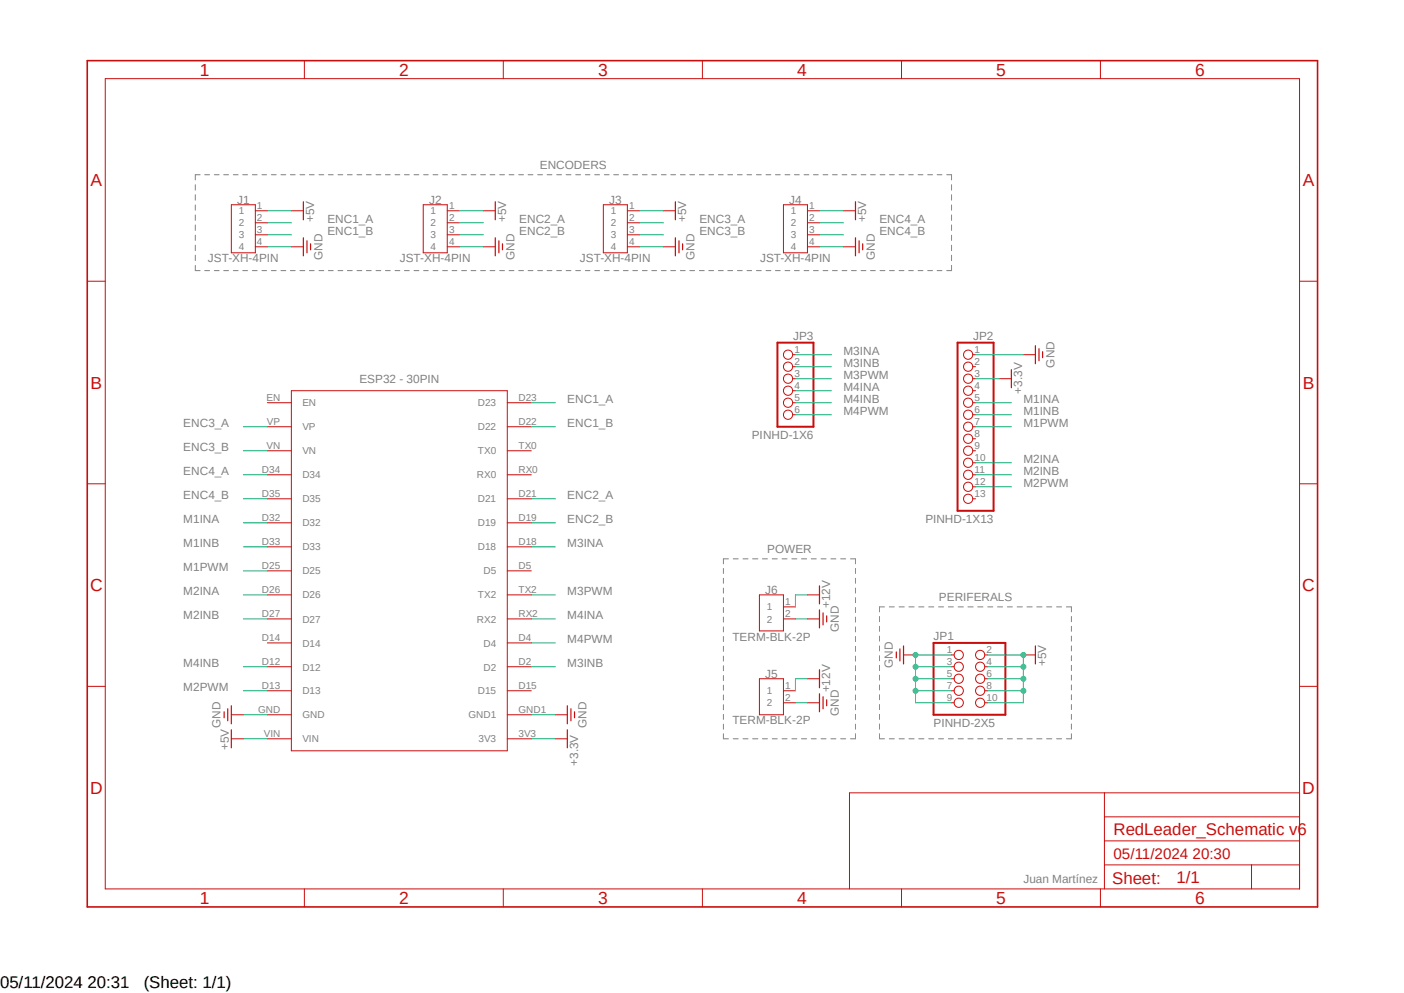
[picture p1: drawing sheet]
<svg xmlns="http://www.w3.org/2000/svg" width="297mm" height="210mm" viewBox="0 0 297 210" stroke-linecap="round" stroke-linejoin="round" font-family="sans-serif">
<path d="M17.9 12.5l261.2 179.9M279.1 12.5l-261.2 179.9" fill="none" stroke="#fff" stroke-width=".21"/>
<g fill="none" stroke="#808080" stroke-width=".21">
<path d="M41.3 39.1v1.1M42.3 37h-1v1.1M43.3 37h1M45.3 37h1.1M47.3 37h1M49.4 37h1M51.4 37h1M53.4 37h1M55.4 37h1M57.4 37h1M59.4 37h1.1M61.4 37h1"/>
<path d="M63.5 37h1M65.4 37h1.1M67.5 37h1M69.5 37h1M71.5 37h1M73.5 37h1M75.5 37h1M77.5 37h1M79.5 37h1.1M81.5 37h1M83.6 37h1M85.6 37h1"/>
<path d="M87.6 37h1M89.6 37h1M91.6 37h1M93.6 37h1.1M95.6 37h1M97.7 37h1M99.7 37h1M101.7 37h1M103.7 37h1M105.7 37h1M107.7 37h1M109.7 37h1"/>
<path d="M111.7 37h1M113.7 37h1.1M115.7 37h1.1M117.8 37h1M119.8 37h1M121.8 37h1M123.8 37h1M125.8 37h1M127.8 37h1.1M129.8 37h1.1M131.9 37h1M133.9 37h1"/>
<path d="M135.9 37h1M137.9 37h1M139.9 37h1M141.9 37h1M143.9 37h1M145.9 37h1M148 37h1M149.9 37h1.1M152 37h1M154 37h1M156 37h1M158 37h1"/>
<path d="M160 37h1M162.1 37h1M164 37h1.1M166.1 37h1M168.1 37h1M170.1 37h1M172.1 37h1M174.1 37h1M176.1 37h1M178.1 37h1.1M180.1 37h1M182.2 37h1"/>
<path d="M184.1 37h1.1M186.2 37h1M188.2 37h1M190.2 37h1M192.2 37h1M194.2 37h1M196.3 37h1M198.2 37h1.1M200.3 37h1v1.1M201.3 39.1v1.1M41.3 41.2v1.1M41.3 43.3v1.1"/>
<path d="M41.3 45.5v1.1M41.3 47.6v1.1M41.3 49.7v1.1M41.3 51.9v1.1M41.3 54v1.1M41.3 56.1v1.1h1M43.3 57.2h1M45.3 57.2h1.1M47.3 57.2h1M49.4 57.2h1M51.4 57.2h1M53.4 57.2h1"/>
<path d="M55.4 57.2h1M57.4 57.2h1M59.4 57.2h1.1M61.4 57.2h1M63.5 57.2h1M65.4 57.2h1.1M67.5 57.2h1M69.5 57.2h1M71.5 57.2h1M73.5 57.2h1M75.5 57.2h1M77.5 57.2h1"/>
<path d="M79.5 57.2h1.1M81.5 57.2h1M83.6 57.2h1M85.6 57.2h1M87.6 57.2h1M89.6 57.2h1M91.6 57.2h1M93.6 57.2h1.1M95.6 57.2h1M97.7 57.2h1M99.7 57.2h1M101.7 57.2h1"/>
<path d="M103.7 57.2h1M105.7 57.2h1M107.7 57.2h1M109.7 57.2h1M111.7 57.2h1M113.7 57.2h1.1M115.7 57.2h1.1M117.8 57.2h1M119.8 57.2h1M121.8 57.2h1M123.8 57.2h1M125.8 57.2h1"/>
<path d="M127.8 57.2h1.1M129.8 57.2h1.1M131.9 57.2h1M133.9 57.2h1M135.9 57.2h1M137.9 57.2h1M139.9 57.2h1M141.9 57.2h1M143.9 57.2h1M145.9 57.2h1M148 57.2h1M149.9 57.2h1.1"/>
<path d="M152 57.2h1M154 57.2h1M156 57.2h1M158 57.2h1M160 57.2h1M162.1 57.2h1M164 57.2h1.1M166.1 57.2h1M168.1 57.2h1M170.1 57.2h1M172.1 57.2h1M174.1 57.2h1"/>
<path d="M176.1 57.2h1M178.1 57.2h1.1M180.1 57.2h1M182.2 57.2h1M184.1 57.2h1.1M186.2 57.2h1M188.2 57.2h1M190.2 57.2h1M192.2 57.2h1M194.2 57.2h1M196.3 57.2h1M198.2 57.2h1.1"/>
<path d="M201.3 41.2v1.1M201.3 43.3v1.1M201.3 45.5v1.1M201.3 47.6v1.1M201.3 49.7v1.1M201.3 51.9v1.1M201.3 54v1.1M201.3 56.1v1.1h-1M154.1 118.2h-1.1v1.1M155.1 118.2h1.1M157.2 118.2h1M159.2 118.2h1.1"/>
<path d="M161.3 118.2h1M163.4 118.2h1M165.4 118.2h1.1M167.5 118.2h1.1M169.5 118.2h1.1M171.6 118.2h1.1M173.7 118.2h1.1M175.8 118.2h1M177.8 118.2h1.1M179.9 118.2h1.1v1.1M153 120.2v1.1M153 122.3v1.1"/>
<path d="M153 124.4v1M153 126.4v1.1M153 128.5v1M153 130.5v1.1M153 132.6v1M153 134.6v1.1M153 136.7v1.1M153 138.8v1M181 120.2v1.1M181 122.3v1.1M181 124.4v1M181 126.4v1.1"/>
<path d="M181 128.5v1M181 130.5v1.1M181 132.6v1M181 134.6v1.1M181 136.7v1.1M181 138.8v1M186.1 130.4v1.1M186.1 132.5v1M186.1 134.5v1.1M186.1 136.6v1.1M186.1 138.7v1M187.1 128.4h-1v1"/>
<path d="M188.1 128.4h1.1M190.2 128.4h1.1M192.3 128.4h1.1M194.4 128.4h1.1M196.5 128.4h1M198.5 128.4h1.1M200.6 128.4h1.1M202.7 128.4h1.1M204.8 128.4h1.1M206.8 128.4h1.1M209 128.4h1M211 128.4h1.1"/>
<path d="M213.1 128.4h1.1M215.2 128.4h1.1M217.3 128.4h1.1M219.3 128.4h1.1M221.4 128.4h1.1M223.5 128.4h1.1M225.6 128.4h1.1v1M226.7 130.4v1.1M226.7 132.5v1M226.7 134.5v1.1M226.7 136.6v1.1M226.7 138.7v1"/>
<path d="M153 140.8v1.1M153 142.9v1M153 144.9v1.1M153 147v1M153 149.1v1M153 151.1v1M153 153.2v1M153 155.2v1.1h1.1M155.1 156.3h1.1M157.2 156.3h1M159.2 156.3h1.1M161.3 156.3h1"/>
<path d="M163.4 156.3h1M165.4 156.3h1.1M167.5 156.3h1.1M169.5 156.3h1.1M171.6 156.3h1.1M173.7 156.3h1.1M175.8 156.3h1M177.8 156.3h1.1M181 140.8v1.1M181 142.9v1M181 144.9v1.1M181 147v1"/>
<path d="M181 149.1v1M181 151.1v1M181 153.2v1M181 155.2v1.1h-1.1M186.1 155.2v1.1h1M186.1 140.7v1.1M186.1 142.8v1M186.1 144.9v1M186.1 146.9v1.1M186.1 149v1.1M186.1 151.1v1M186.1 153.1v1.1"/>
<path d="M188.1 156.3h1.1M190.2 156.3h1.1M192.3 156.3h1.1M194.4 156.3h1.1M196.5 156.3h1M198.5 156.3h1.1M200.6 156.3h1.1M202.7 156.3h1.1M204.8 156.3h1.1M206.8 156.3h1.1M209 156.3h1M211 156.3h1.1"/>
<path d="M213.1 156.3h1.1M215.2 156.3h1.1M217.3 156.3h1.1M219.3 156.3h1.1M221.4 156.3h1.1M223.5 156.3h1.1M226.7 155.2v1.1h-1.1M226.7 140.7v1.1M226.7 142.8v1M226.7 144.9v1M226.7 146.9v1.1M226.7 149v1.1"/>
<path d="M226.7 151.1v1M226.7 153.1v1.1"/>
</g>
<g fill="none" stroke="#c90d0c" stroke-width=".21">
<path d="M22.3 16.6h252.6v171.4h-252.6zM64.4 12.8v3.8M106.5 12.8v3.8M148.6 12.8v3.8M190.7 12.8v3.8M232.8 12.8v3.8M18.5 59.5h3.8M48.9 43.3h5.1v10.2h-5.1zM54 44.6h2.6M54 47.1h2.6M54 49.7h2.6M54 52.2h2.6"/>
<path d="M61.6 44.6h2.6M61.6 52.2h2.6M89.5 43.3h5.1v10.2h-5.1zM94.6 44.6h2.6M94.6 47.1h2.6M94.6 49.7h2.6M94.6 52.2h2.6M102.2 44.6h2.6M102.2 52.2h2.6M127.6 43.3h5.1v10.2h-5.1zM132.7 44.6h2.6M132.7 47.1h2.6"/>
<path d="M132.7 49.7h2.6M132.7 52.2h2.6M140.3 44.6h2.6M140.3 52.2h2.6M165.7 43.3h5.1v10.2h-5.1zM170.8 44.6h2.6M170.8 47.1h2.6M170.8 49.7h2.6M170.8 52.2h2.6M178.4 44.6h2.6M178.4 52.2h2.6M274.9 59.5h3.8"/>
<path d="M167.7 75h.6M167.7 77.6h.6M205.8 75h.6M205.8 77.6h.6M216.5 75h2.5M56.6 85.2h5M56.6 90.3h5M56.6 95.3h5M61.6 82.6h45.7v76.2h-45.7zM107.3 85.2h5.1M107.3 90.3h5.1M107.3 95.3h5.1"/>
<path d="M167.7 82.6h.6M167.7 85.2h.6M167.7 80.1h.6M167.7 87.7h.6M205.8 82.6h.6M205.8 85.2h.6M205.8 90.3h.6M205.8 95.3h.6M205.8 80.1h.6M205.8 87.7h.6M205.8 92.8h.6M205.8 97.9h.6"/>
<path d="M211.4 80.1h2.6M18.5 102.3h3.8M56.6 100.4h5M56.6 105.5h5M56.6 110.6h5M56.6 115.7h5M107.3 100.4h5.1M107.3 105.5h5.1M107.3 110.6h5.1M107.3 115.7h5.1M205.8 100.4h.6M205.8 105.5h.6"/>
<path d="M205.8 103h.6M274.9 102.3h3.8M56.6 120.7h5M56.6 125.8h5M56.6 130.9h5M56.6 136h5M107.3 120.7h5.1M107.3 125.8h5.1M107.3 130.9h5.1M107.3 136h5.1M160.7 125.8h5v7.6h-5zM165.7 130.9h2.6"/>
<path d="M165.7 128.4h2.6M170.8 125.8h2.6M170.8 130.9h2.6M191.1 138.5h2.6M201.3 138.5h.5M208.3 138.5h.6M216.5 138.5h2.5M18.5 145.2h3.8M48.9 151.2h2.6M48.9 156.3h2.6M56.6 141h5M56.6 146.1h5"/>
<path d="M56.6 151.2h5M56.6 156.3h5M107.3 141h5.1M107.3 146.1h5.1M107.3 151.2h5.1M107.3 156.3h5.1M117.5 151.2h2.5M117.5 156.3h2.5M160.7 143.6h5v7.6h-5zM165.7 146.1h2.6M165.7 148.6h2.6M170.8 148.6h2.6"/>
<path d="M170.8 143.6h2.6M201.3 141h.5M201.3 146.1h.5M201.3 148.6h.5M201.3 143.6h.5M208.3 141h.6M208.3 146.1h.6M208.3 148.6h.6M208.3 143.6h.6M274.9 145.2h3.8M233.6 167.7v20.3M233.6 177.8h41.3"/>
<path d="M233.6 172.8h41.3M274.9 167.7h-95.2v20.3M64.4 188v3.8M106.5 188v3.8M148.6 188v3.8M190.7 188v3.8M232.8 188v3.8M233.6 182.9h41.3M264.8 182.9v5.1"/>
<circle cx="166.7" cy="77.6" r=".98"/>
<circle cx="166.7" cy="75" r=".98"/>
<circle cx="204.8" cy="77.6" r=".98"/>
<circle cx="204.8" cy="75" r=".98"/>
<circle cx="166.7" cy="82.6" r=".98"/>
<circle cx="166.7" cy="87.7" r=".98"/>
<circle cx="166.7" cy="85.2" r=".98"/>
<circle cx="166.7" cy="80.1" r=".98"/>
<circle cx="204.8" cy="82.6" r=".98"/>
<circle cx="204.8" cy="95.3" r=".98"/>
<circle cx="204.8" cy="80.1" r=".98"/>
<circle cx="204.8" cy="87.7" r=".98"/>
<circle cx="204.8" cy="85.2" r=".98"/>
<circle cx="204.8" cy="90.3" r=".98"/>
<circle cx="204.8" cy="92.8" r=".98"/>
<circle cx="204.8" cy="97.9" r=".98"/>
<circle cx="204.8" cy="103" r=".98"/>
<circle cx="204.8" cy="105.5" r=".98"/>
<circle cx="204.8" cy="100.4" r=".98"/>
<circle cx="202.8" cy="138.5" r=".98"/>
<circle cx="207.3" cy="138.5" r=".98"/>
<circle cx="202.8" cy="143.6" r=".98"/>
<circle cx="202.8" cy="148.6" r=".98"/>
<circle cx="202.8" cy="141" r=".98"/>
<circle cx="202.8" cy="146.1" r=".98"/>
<circle cx="207.3" cy="146.1" r=".98"/>
<circle cx="207.3" cy="141" r=".98"/>
<circle cx="207.3" cy="143.6" r=".98"/>
<circle cx="207.3" cy="148.6" r=".98"/>
</g>
<g fill="none" stroke="#c90d0c" stroke-width=".25">
<path d="M64.2 42.7v3.8M64.2 50.3v3.8M64.9 50.9v2.6M65.7 51.6v1.2M104.8 42.7v3.8M104.8 50.3v3.8M105.5 50.9v2.6M106.3 51.6v1.2M142.9 42.7v3.8M142.9 50.3v3.8M143.6 50.9v2.6M144.4 51.6v1.2"/>
<path d="M181 42.7v3.8M181 50.3v3.8M181.7 50.9v2.6M182.5 51.6v1.2M214 78.2v3.8M219 73.1v3.8M219.8 73.7v2.6M220.6 74.4v1.2M173.4 123.9v3.8M173.4 129v3.8M174.1 129.6v2.6M174.9 130.3v1.2"/>
<path d="M189.6 137.9v1.2M190.4 137.2v2.6M191.1 136.6v3.8M219 136.6v3.8M47.4 150.5v1.3M48.2 149.9v2.5M48.9 149.3v3.8M48.9 154.3v3.9M120 149.3v3.8M120 154.3v3.9M120.8 149.9v2.5M121.5 150.5v1.3"/>
<path d="M173.4 141.6v3.9M173.4 146.7v3.8M174.1 147.4v2.5M174.9 148v1.3"/>
</g>
<path d="M18.5 12.8h260.2v179h-260.2z" fill="none" stroke="#c90d0c" stroke-width=".34"/>
<path d="M164.5 72.5h7.6v17.8h-7.6zM202.6 72.5h7.6v35.5h-7.6zM197.5 136h15.2v15.2h-15.2z" fill="none" stroke="#c90d0c" stroke-width=".42"/>
<g fill="none" stroke="#0dab76" stroke-width=".21">
<path d="M56.6 47.1h5M56.6 49.7h5M56.6 44.6h5M97.2 47.1h5M97.2 49.7h5M97.2 44.6h5M135.3 47.1h5M135.3 49.7h5M135.3 44.6h5M173.4 47.1h5M173.4 49.7h5M173.4 44.6h5"/>
<path d="M168.3 75h7.6M168.3 77.6h7.6M51.5 90.3h5.1M51.5 95.3h5.1M112.4 85.2h5.1M112.4 90.3h5.1M168.3 85.2h7.6M168.3 80.1h7.6M168.3 82.6h7.6M168.3 87.7h7.6M206.4 85.2h7.6M206.4 90.3h7.6"/>
<path d="M206.4 87.7h7.6M206.4 97.9h7.6M51.5 105.5h5.1M51.5 110.6h5.1M51.5 115.7h5.1M51.5 100.4h5.1M112.4 105.5h5.1M112.4 110.6h5.1M112.4 115.7h5.1M206.4 100.4h7.6M206.4 103h7.6M51.5 125.8h5.1"/>
<path d="M51.5 130.9h5.1M51.5 120.7h5.1M112.4 125.8h5.1M112.4 130.9h5.1M112.4 136h5.1M208.9 138.5h7.6v10.1h-7.6M51.5 141h5.1M51.5 146.1h5.1M51.5 156.3h5.1M112.4 141h5.1M208.9 141h7.6M208.9 146.1h7.6"/>
<path d="M208.9 143.6h7.6"/>
</g>
<circle cx="216.5" cy="138.5" r=".51" fill="#0dab76"/>
<circle cx="216.5" cy="138.5" r=".51" fill="none" stroke="#0dab76" stroke-width=".21"/>
<circle cx="216.5" cy="146.1" r=".51" fill="#0dab76"/>
<circle cx="216.5" cy="146.1" r=".51" fill="none" stroke="#0dab76" stroke-width=".21"/>
<circle cx="216.5" cy="143.6" r=".51" fill="#0dab76"/>
<circle cx="216.5" cy="143.6" r=".51" fill="none" stroke="#0dab76" stroke-width=".21"/>
<circle cx="216.5" cy="141" r=".51" fill="#0dab76"/>
<g fill="none" stroke="#0dab76" stroke-width=".21">
<path d="M56.6 52.2h5M97.2 52.2h5M135.3 52.2h5M173.4 52.2h5M168.3 130.9h2.5M201.3 138.5h-7.6v10.1h7.6M51.5 151.2h5.1M112.4 151.2h5.1M168.3 148.6h2.5M193.7 146.1h7.6M193.7 143.6h7.6M193.7 141h7.6"/>
<circle cx="216.5" cy="141" r=".51"/>
</g>
<circle cx="193.7" cy="138.5" r=".51" fill="#0dab76"/>
<circle cx="193.7" cy="138.5" r=".51" fill="none" stroke="#0dab76" stroke-width=".21"/>
<circle cx="193.7" cy="146.1" r=".51" fill="#0dab76"/>
<circle cx="193.7" cy="146.1" r=".51" fill="none" stroke="#0dab76" stroke-width=".21"/>
<circle cx="193.7" cy="143.6" r=".51" fill="#0dab76"/>
<circle cx="193.7" cy="143.6" r=".51" fill="none" stroke="#0dab76" stroke-width=".21"/>
<circle cx="193.7" cy="141" r=".51" fill="#0dab76"/>
<g fill="none" stroke="#0dab76" stroke-width=".21">
<path d="M206.4 75h10.1M206.4 80.1h5M170.8 125.8h-2.5v2.6M112.4 156.3h5.1M170.8 143.6h-2.5v2.5"/>
<circle cx="193.7" cy="141" r=".51"/>
</g>
<g font-size="3.7" fill="#c90d0c">
<text x="42.3" y="16">1</text>
<text x="84.4" y="16">2</text>
<text x="126.5" y="16">3</text>
<text x="168.6" y="16">4</text>
<text x="210.7" y="16">5</text>
<text x="252.9" y="16">6</text>
<text x="19.1" y="39.4">A</text>
<text x="275.6" y="39.4">A</text>
<text x="19.1" y="82.2">B</text>
<text x="275.6" y="82.2">B</text>
<text x="19" y="125.1">C</text>
<text x="275.5" y="125.1">C</text>
<text x="19" y="167.9">D</text>
<text x="275.5" y="167.9">D</text>
<text x="42.3" y="191.2">1</text>
<text x="84.4" y="191.2">2</text>
<text x="126.5" y="191.2">3</text>
<text x="168.6" y="191.2">4</text>
<text x="210.7" y="191.2">5</text>
<text x="252.9" y="191.2">6</text>
</g>
<g font-size="3.6" fill="#c90d0c">
<text x="235.5" y="176.6">RedLeader_Schematic v6</text>
<text x="235.3" y="186.9">Sheet:</text>
<text x="248.9" y="186.7">1/1</text>
</g>
<g font-size="3.6">
<text x="0" y="208.9">05/11/2024 20:31</text>
<text x="30.4" y="208.9">(Sheet: 1/1)</text>
</g>
<text font-size="3.2" fill="#c90d0c" x="235.5" y="181.7">05/11/2024 20:30</text>
<g font-size="2.5" fill="#808080">
<text x="114.2" y="35.7">ENCODERS</text>
<text x="50.2" y="43.1">J1</text>
<text x="66.5" y="46.9" transform="rotate(-90 66.5 46.9)">+5V</text>
<text x="69.3" y="47.1">ENC1_A</text>
<text x="90.8" y="43.1">J2</text>
<text x="107.1" y="46.9" transform="rotate(-90 107.1 46.9)">+5V</text>
<text x="109.9" y="47.1">ENC2_A</text>
<text x="128.9" y="43.1">J3</text>
<text x="145.2" y="46.9" transform="rotate(-90 145.2 46.9)">+5V</text>
<text x="148" y="47.1">ENC3_A</text>
<text x="167" y="43.1">J4</text>
<text x="183.3" y="46.9" transform="rotate(-90 183.3 46.9)">+5V</text>
<text x="186.1" y="47.1">ENC4_A</text>
<text x="69.3" y="49.7">ENC1_B</text>
<text x="109.9" y="49.7">ENC2_B</text>
<text x="148" y="49.7">ENC3_B</text>
<text x="186.1" y="49.7">ENC4_B</text>
<text x="44" y="55.5">JST-XH-4PIN</text>
<text x="68.2" y="54.9" transform="rotate(-90 68.2 54.9)">GND</text>
<text x="84.6" y="55.5">JST-XH-4PIN</text>
<text x="108.8" y="54.9" transform="rotate(-90 108.8 54.9)">GND</text>
<text x="122.7" y="55.5">JST-XH-4PIN</text>
<text x="146.9" y="54.9" transform="rotate(-90 146.9 54.9)">GND</text>
<text x="160.8" y="55.5">JST-XH-4PIN</text>
<text x="185" y="54.9" transform="rotate(-90 185 54.9)">GND</text>
<text x="167.8" y="71.8">JP3</text>
<text x="205.9" y="71.8">JP2</text>
<text x="178.4" y="75">M3INA</text>
<text x="178.4" y="77.6">M3INB</text>
<text x="223.1" y="77.8" transform="rotate(-90 223.1 77.8)">GND</text>
<text x="76" y="81">ESP32 - 30PIN</text>
<text x="178.4" y="80.1">M3PWM</text>
<text x="178.4" y="82.6">M4INA</text>
<text x="216.2" y="83.3" transform="rotate(-90 216.2 83.3)">+3.3V</text>
<text x="120" y="85.2">ENC1_A</text>
<text x="178.4" y="87.7">M4PWM</text>
<text x="178.4" y="85.2">M4INB</text>
<text x="216.5" y="85.2">M1INA</text>
<text x="216.5" y="87.7">M1INB</text>
<text x="38.8" y="95.3">ENC3_B</text>
<text x="38.8" y="90.3">ENC3_A</text>
<text x="120" y="90.3">ENC1_B</text>
<text x="159" y="92.8">PINHD-1X6</text>
<text x="216.5" y="90.3">M1PWM</text>
<text x="38.8" y="100.4">ENC4_A</text>
<text x="216.5" y="97.9">M2INA</text>
<text x="216.5" y="100.4">M2INB</text>
<text x="38.8" y="105.5">ENC4_B</text>
<text x="120" y="105.5">ENC2_A</text>
<text x="216.5" y="103">M2PWM</text>
<text x="38.8" y="110.6">M1INA</text>
<text x="120" y="110.6">ENC2_B</text>
<text x="195.8" y="110.6">PINHD-1X13</text>
<text x="38.8" y="115.7">M1INB</text>
<text x="120" y="115.7">M3INA</text>
<text x="162.3" y="116.9">POWER</text>
<text x="38.8" y="120.7">M1PWM</text>
<text x="38.8" y="125.8">M2INA</text>
<text x="120" y="125.8">M3PWM</text>
<text x="161.9" y="125.6">J6</text>
<text x="38.8" y="130.9">M2INB</text>
<text x="120" y="130.9">M4INA</text>
<text x="175.6" y="128.7" transform="rotate(-90 175.6 128.7)">+12V</text>
<text x="198.6" y="127.1">PERIFERALS</text>
<text x="120" y="136">M4PWM</text>
<text x="154.9" y="135.5">TERM-BLK-2P</text>
<text x="177.4" y="133.6" transform="rotate(-90 177.4 133.6)">GND</text>
<text x="197.5" y="135.3">JP1</text>
<text x="38.8" y="141.1">M4INB</text>
<text x="120" y="141.1">M3INB</text>
<text x="161.9" y="143.3">J5</text>
<text x="188.9" y="141.3" transform="rotate(-90 188.9 141.3)">GND</text>
<text x="221.3" y="140.9" transform="rotate(-90 221.3 140.9)">+5V</text>
<text x="38.8" y="146.1">M2PWM</text>
<text x="175.6" y="146.4" transform="rotate(-90 175.6 146.4)">+12V</text>
<text x="46.7" y="153.9" transform="rotate(-90 46.7 153.9)">GND</text>
<text x="124.1" y="153.9" transform="rotate(-90 124.1 153.9)">GND</text>
<text x="154.9" y="153.2">TERM-BLK-2P</text>
<text x="177.4" y="151.4" transform="rotate(-90 177.4 151.4)">GND</text>
<text x="197.5" y="153.7">PINHD-2X5</text>
<text x="48.4" y="158.6" transform="rotate(-90 48.4 158.6)">+5V</text>
<text x="122.3" y="162" transform="rotate(-90 122.3 162)">+3.3V</text>
<text x="216.5" y="186.7">Juan Martínez</text>
</g>
<g font-size="2.1" fill="#808080">
<text x="50.5" y="45.3">1</text>
<text x="50.5" y="47.9">2</text>
<text x="54.4" y="44.2">1</text>
<text x="54.4" y="46.7">2</text>
<text x="91.1" y="45.3">1</text>
<text x="91.1" y="47.9">2</text>
<text x="95" y="44.2">1</text>
<text x="95" y="46.7">2</text>
<text x="129.2" y="45.3">1</text>
<text x="129.2" y="47.9">2</text>
<text x="133.1" y="44.2">1</text>
<text x="133.1" y="46.7">2</text>
<text x="167.3" y="45.3">1</text>
<text x="167.3" y="47.9">2</text>
<text x="171.2" y="44.2">1</text>
<text x="171.2" y="46.7">2</text>
<text x="50.5" y="50.4">3</text>
<text x="50.5" y="53">4</text>
<text x="54.4" y="49.3">3</text>
<text x="54.4" y="51.8">4</text>
<text x="91.1" y="50.4">3</text>
<text x="91.1" y="53">4</text>
<text x="95" y="49.3">3</text>
<text x="95" y="51.8">4</text>
<text x="129.2" y="50.4">3</text>
<text x="129.2" y="53">4</text>
<text x="133.1" y="49.3">3</text>
<text x="133.1" y="51.8">4</text>
<text x="167.3" y="50.4">3</text>
<text x="167.3" y="53">4</text>
<text x="171.2" y="49.3">3</text>
<text x="171.2" y="51.8">4</text>
<text x="168.1" y="74.7">1</text>
<text x="168.1" y="77.2">2</text>
<text x="206.2" y="74.7">1</text>
<text x="206.2" y="77.2">2</text>
<text x="168.1" y="79.8">3</text>
<text x="168.1" y="82.3">4</text>
<text x="206.2" y="79.8">3</text>
<text x="206.2" y="82.3">4</text>
<text x="56.4" y="84.8">EN</text>
<text x="56.5" y="89.9">VP</text>
<text x="64" y="85.9">EN</text>
<text x="101.1" y="85.9">D23</text>
<text x="109.7" y="84.8">D23</text>
<text x="109.7" y="89.9">D22</text>
<text x="168.1" y="84.8">5</text>
<text x="168.1" y="87.4">6</text>
<text x="206.2" y="84.8">5</text>
<text x="206.2" y="87.4">6</text>
<text x="206.2" y="89.9">7</text>
<text x="56.4" y="95">VN</text>
<text x="64" y="91">VP</text>
<text x="101.1" y="91">D22</text>
<text x="109.7" y="95">TX0</text>
<text x="206.2" y="92.5">8</text>
<text x="206.2" y="95">9</text>
<text x="55.4" y="100.1">D34</text>
<text x="64" y="96.1">VN</text>
<text x="64" y="101.2">D34</text>
<text x="100.9" y="101.2">RX0</text>
<text x="101.1" y="96.1">TX0</text>
<text x="109.7" y="100.1">RX0</text>
<text x="206.2" y="97.5">10</text>
<text x="206.2" y="100.1">11</text>
<text x="55.4" y="105.2">D35</text>
<text x="64" y="106.3">D35</text>
<text x="101.1" y="106.3">D21</text>
<text x="109.7" y="105.2">D21</text>
<text x="206.2" y="102.6">12</text>
<text x="206.2" y="105.2">13</text>
<text x="55.4" y="110.2">D32</text>
<text x="64" y="111.3">D32</text>
<text x="101.1" y="111.3">D19</text>
<text x="109.7" y="110.2">D19</text>
<text x="55.4" y="115.3">D33</text>
<text x="64" y="116.4">D33</text>
<text x="101.1" y="116.4">D18</text>
<text x="109.7" y="115.3">D18</text>
<text x="55.4" y="120.4">D25</text>
<text x="55.4" y="125.4">D26</text>
<text x="64" y="121.5">D25</text>
<text x="102.3" y="121.5">D5</text>
<text x="109.7" y="120.4">D5</text>
<text x="109.7" y="125.4">TX2</text>
<text x="55.4" y="130.5">D27</text>
<text x="64" y="126.6">D26</text>
<text x="64" y="131.7">D27</text>
<text x="100.9" y="131.7">RX2</text>
<text x="101.1" y="126.6">TX2</text>
<text x="109.7" y="130.5">RX2</text>
<text x="162.2" y="129.1">1</text>
<text x="162.2" y="131.7">2</text>
<text x="166.1" y="128">1</text>
<text x="166.1" y="130.5">2</text>
<text x="55.4" y="135.6">D14</text>
<text x="64" y="136.7">D14</text>
<text x="102.3" y="136.7">D4</text>
<text x="109.7" y="135.6">D4</text>
<text x="55.4" y="140.7">D12</text>
<text x="64" y="141.8">D12</text>
<text x="102.3" y="141.8">D2</text>
<text x="109.7" y="140.7">D2</text>
<text x="200.3" y="138.1">1</text>
<text x="200.3" y="140.7">3</text>
<text x="200.3" y="143.2">5</text>
<text x="208.7" y="138.1">2</text>
<text x="208.7" y="140.7">4</text>
<text x="208.7" y="143.2">6</text>
<text x="55.4" y="145.8">D13</text>
<text x="64" y="146.9">D13</text>
<text x="101.1" y="146.9">D15</text>
<text x="109.7" y="145.8">D15</text>
<text x="162.2" y="146.9">1</text>
<text x="162.2" y="149.4">2</text>
<text x="166.1" y="145.8">1</text>
<text x="166.1" y="148.3">2</text>
<text x="200.3" y="145.8">7</text>
<text x="200.3" y="148.3">9</text>
<text x="208.7" y="145.8">8</text>
<text x="208.7" y="148.3">10</text>
<text x="54.6" y="150.8">GND</text>
<text x="55.8" y="155.9">VIN</text>
<text x="64" y="151.9">GND</text>
<text x="99.1" y="151.9">GND1</text>
<text x="109.7" y="150.8">GND1</text>
<text x="109.7" y="155.9">3V3</text>
<text x="64" y="157">VIN</text>
<text x="101.2" y="157">3V3</text>
</g>
</svg>
